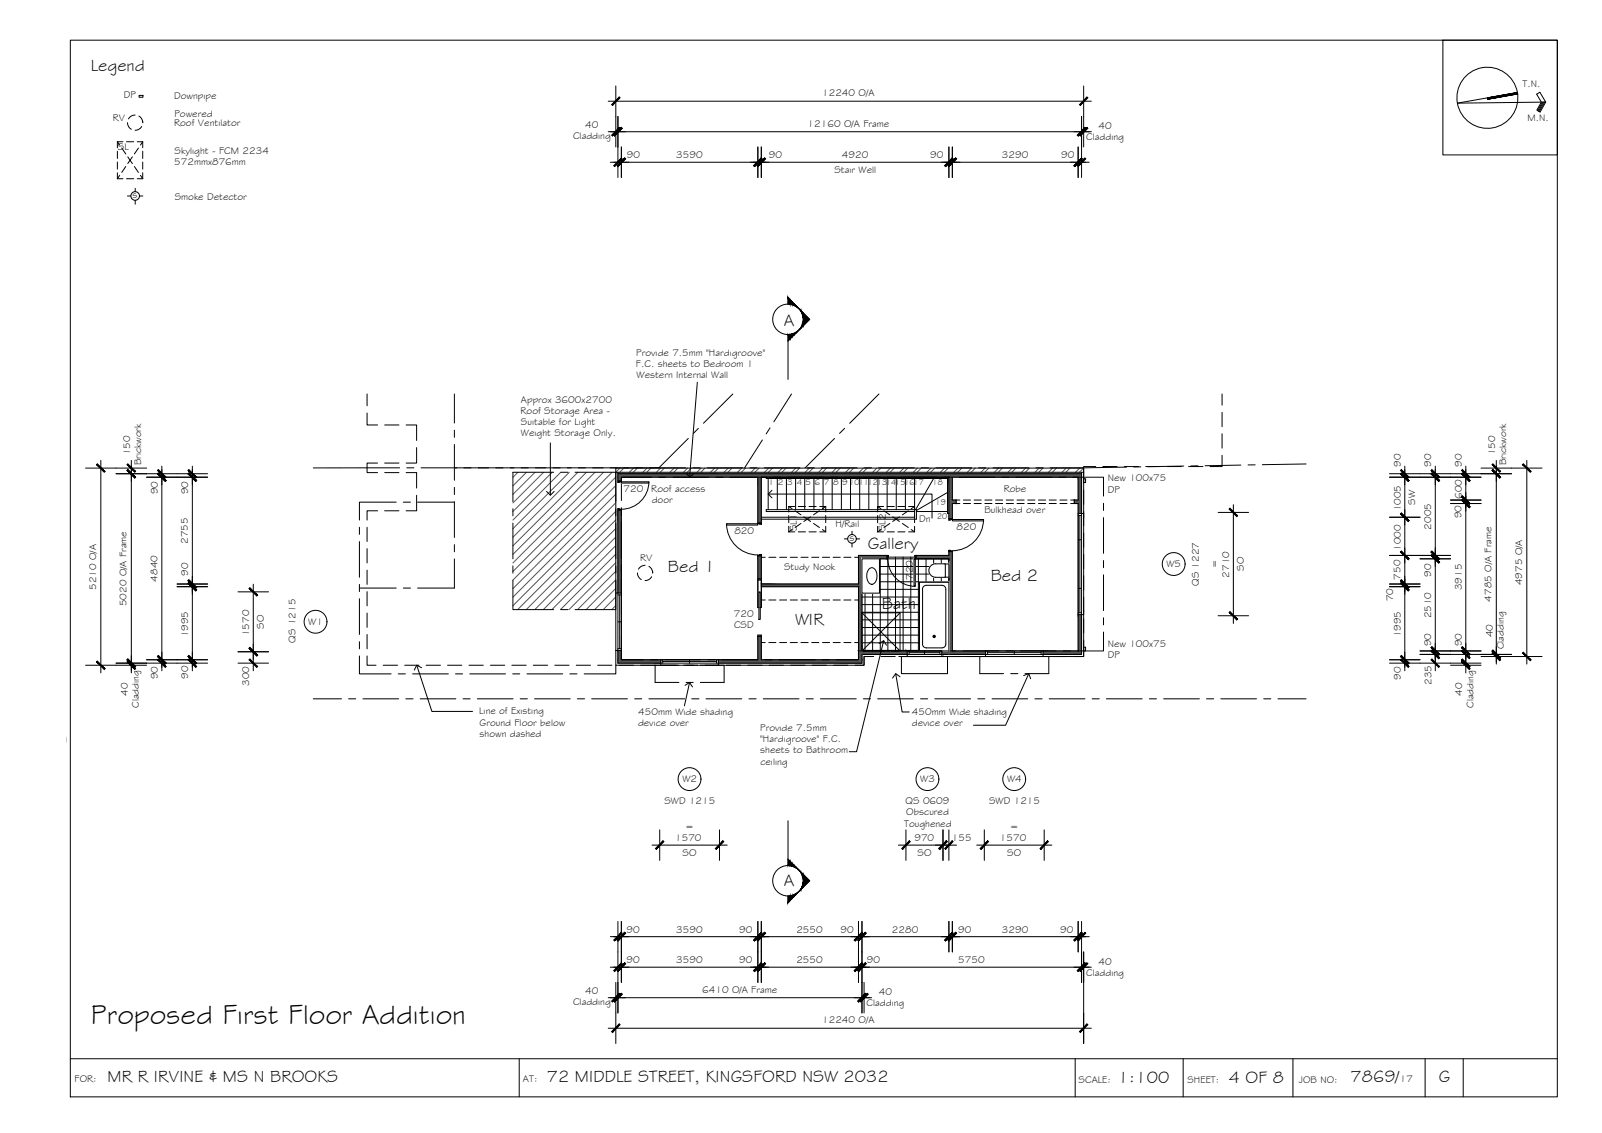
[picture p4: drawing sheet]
<svg xmlns="http://www.w3.org/2000/svg" width="420mm" height="297mm" viewBox="0 0 420 297" stroke-linecap="round" stroke-linejoin="round" font-family="sans-serif">
<!-- layer: HATCH -->
<g fill="#545454" stroke="#545454" stroke-width=".26">
<path d="M162.1 124.2l121.6 .9v-.9zM162.1 124.2l121.6 .9h-121.6z"/>
<path d="M162.1 125.1l.9 1v-1zM162.1 125.1l.9 1h-.9z"/>
<path d="M281.8 131.1l1 .9v-.9zM281.8 131.1l1 .9h-1z"/>
<path d="M249.8 131.1l1 .9v-.9zM249.8 131.1l1 .9h-1z"/>
<path d="M282.8 125.1l.9 9.5v-9.5zM282.8 125.1l.9 9.5h-.9z"/>
<path d="M248.9 125.1l.9 10.9v-10.9zM248.9 125.1l.9 10.9h-.9z"/>
<path d="M198.8 125.1l.9 12v-12zM198.8 125.1l.9 12h-.9z"/>
<path d="M248.9 144.6l.9 1v-1zM248.9 144.6l.9 1h-.9z"/>
<path d="M240.3 145.6l9.5 .9v-.9zM240.3 145.6l9.5 .9h-9.5z"/>
<path d="M225.2 145.6l7.5 .9v-.9zM225.2 145.6l7.5 .9h-7.5z"/>
<path d="M198.8 145.7l.9 6.1v-6.1zM198.8 145.7l.9 6.1h-.9z"/>
<path d="M225.2 146.5l.9 6.6v-6.6zM225.2 146.5l.9 6.6h-.9z"/>
<path d="M199.7 153.1l26.4 .7v-.7zM199.7 153.1l26.4 .7h-26.4z"/>
<path d="M162.1 133.7l.9 21.8v-21.8zM162.1 133.7l.9 21.8h-.9z"/>
<path d="M199 155.2l.4 4.1v-4.1zM199 155.2l.4 4.1h-.4z"/>
<path d="M282.8 161.1l.9 9.6v-9.6zM282.8 161.1l.9 9.6h-.9z"/>
<path d="M248.9 146.5l.9 24.2v-24.2zM248.9 146.5l.9 24.2h-.9z"/>
<path d="M225.2 153.8l.9 16.9v-16.9zM225.2 153.8l.9 16.9h-.9z"/>
<path d="M273.6 170.7l10.1 .9v-.9zM273.6 170.7l10.1 .9h-10.1z"/>
<path d="M248.9 170.7l9.6 .9v-.9zM248.9 170.7l9.6 .9h-9.6z"/>
<path d="M225.2 170.7l1.4 .9v-.9zM225.2 170.7l1.4 .9h-1.4z"/>
<path d="M225.2 171.6l.9 1.4v-1.4zM225.2 171.6l.9 1.4h-.9z"/>
<path d="M198.8 166.8l.9 6.2v-6.2zM198.8 166.8l.9 6.2h-.9z"/>
<path d="M162.1 170.6l.9 2.4v-2.4zM162.1 170.6l.9 2.4h-.9z"/>
<path d="M188.4 173l37.7 .9v-.9zM188.4 173l37.7 .9h-37.7z"/>
<path d="M162.1 173l11.2 .9v-.9zM162.1 173l11.2 .9h-11.2z"/>
<path d="M247.3 170.7l1.6 .9v-.9zM247.3 170.7l1.6 .9h-1.6z"/>
<path d="M247 170.7l.3 .9v-.9zM247 170.7l.3 .9h-.3z"/>
<path d="M237.6 170.7l.3 .9v-.9zM237.6 170.7l.3 .9h-.3z"/>
<path d="M226.1 170.7l11.5 .9v-.9zM226.1 170.7l11.5 .9h-11.5z"/>
</g>
<g fill="none" stroke="#545454" stroke-width=".26">
<path d="M135.8 123.8l-1.3 1.3M138.1 123.8l-3.6 3.6M140.3 123.8l-5.8 5.8M142.6 123.8l-8.1 8.1M144.8 123.8l-10.3 10.3M147.1 123.8l-12.6 12.5M149.3 123.8l-14.8 14.8M151.6 123.8l-17.1 17.1M153.8 123.8l-19.3 19.3M156 123.8l-21.5 21.5M158.3 123.8l-23.8 23.8M160.5 123.8l-26 26"/>
<path d="M161.5 125.1l-27 27M161.5 127.3l-27 27M161.5 129.6l-27 27M161.5 131.8l-27 27M161.5 134.1l-25.7 25.7M161.5 136.3l-23.5 23.5M161.5 138.5l-21.2 21.3M162.6 122.7l-1.1 1.1M163.6 122.7l-1.1 1.1M166.2 122.7l-1.1 1.1M167.2 122.7l-1.1 1.1M169.7 122.7l-1.1 1.1"/>
<path d="M170.7 122.7l-1.1 1.1M173.3 122.7l-1.1 1.1M174.3 122.7l-1.1 1.1M176.8 122.7l-1.1 1.1M177.8 122.7l-1.1 1.1M180.3 122.7l-1.1 1.1M181.3 122.7l-1.1 1.1M183.9 122.7l-1.1 1.1M184.9 122.7l-1.1 1.1M187.4 122.7l-1.1 1.1M188.4 122.7l-1.1 1.1M191 122.7l-1.1 1.1"/>
<path d="M192 122.7l-1.1 1.1M194.5 122.7l-1.1 1.1M195.5 122.7l-1.1 1.1M198.1 122.7l-1.1 1.1M199.1 122.7l-1.1 1.1M201.6 122.7l-1.1 1.1M202.6 122.7l-1.1 1.1M205.2 122.7l-1.1 1.1M206.2 122.7l-1.1 1.1M208.7 122.7l-1.1 1.1M209.7 122.7l-1.1 1.1M212.3 122.7l-1.1 1.1"/>
<path d="M213.3 122.7l-1.1 1.1M215.8 122.7l-1.1 1.1M216.8 122.7l-1.1 1.1M219.4 122.7l-1.1 1.1M220.4 122.7l-1.1 1.1M222.9 122.7l-1.1 1.1M223.9 122.7l-1.1 1.1M226.4 122.7l-1.1 1.1M227.4 122.7l-1.1 1.1M230 122.7l-1.1 1.1M231 122.7l-1.1 1.1M233.5 122.7l-1.1 1.1"/>
<path d="M234.5 122.7l-1.1 1.1M237.1 122.7l-1.1 1.1M238.1 122.7l-1.1 1.1M240.6 122.7l-1.1 1.1M241.6 122.7l-1.1 1.1M244.2 122.7l-1.1 1.1M245.2 122.7l-1.1 1.1M247.7 122.7l-1.1 1.1M248.7 122.7l-1.1 1.1M251.3 122.7l-1.1 1.1M252.3 122.7l-1.1 1.1M254.8 122.7l-1.1 1.1"/>
<path d="M255.8 122.7l-1.1 1.1M258.4 122.7l-1.1 1.1M259.4 122.7l-1.1 1.1M261.9 122.7l-1.1 1.1M262.9 122.7l-1.1 1.1M265.5 122.7l-1.1 1.1M266.5 122.7l-1.1 1.1M269 122.7l-1.1 1.1M270 122.7l-1.1 1.1M272.5 122.7l-1.1 1.1M273.5 122.7l-1.1 1.1M276.1 122.7l-1.1 1.1"/>
<path d="M277.1 122.7l-1.1 1.1M279.6 122.7l-1.1 1.1M280.6 122.7l-1.1 1.1M283.2 122.7l-1.1 1.1M284.2 122.7l-1.1 1.1M161.5 140.8l-19 19M161.5 143l-16.8 16.8M161.5 145.3l-14.5 14.5M161.5 147.5l-12.3 12.3M161.5 149.8l-10 10M161.5 152l-7.8 7.8M161.5 154.3l-5.5 5.5"/>
<path d="M161.5 156.5l-3.3 3.3M161.5 158.7l-1 1.1M226.1 170.7v.9M248.9 170.7v.9"/>
</g>
<!-- layer: TILES -->
<g fill="none" stroke="#000" stroke-width=".26">
<path d="M226.1 148.5h22.8M226.1 150.5h22.8M226.1 152.5h22.8M226.1 154.5h22.8M226.1 156.5h22.8M226.1 158.5h22.8M226.9 146.5v24.2M228.9 146.5v24.2M230.9 146.5v24.2M232.9 146.5h7.2M232.9 146.5v24.2M234.9 146.1v24.6"/>
<path d="M236.9 146.1v24.6M238.9 146.1v24.6M240.1 146.1h-7.2v.2M240.9 146.5v24.2M242.9 146.5v24.2M244.9 146.5v24.2M246.9 146.5v24.2M226.1 160.5h22.8M226.1 162.5h22.8M226.1 164.5h22.8M226.1 166.5h22.8M226.1 168.5h22.8"/>
<path d="M226.1 170.5h22.8"/>
</g>
<!-- layer: BORDER -->
<g fill="none" stroke="#000" stroke-width=".26">
<path d="M18.4 10.5h390v277.1h-390zM378.4 10.5h30v30.1h-30zM398 24.3l-15.8 2.7 23.2-.2-1.5-2.6-.9 .5 1.2 2.1-1.1 2.1 .8 .5 1.5-2.6M398 24.6l-7.8 1.4M404.5 26.8l-1.2 2.2M404.8 26.8l-1.3 2.4M405.1 26.8l-1.4 2.5M18.4 277.6h390M136.2 277.6v10M282 277.6v10M310.3 277.6v10M339.1 277.6v10"/>
<path d="M373.8 277.6v10M383.8 277.6v10"/>
<circle cx="390.1" cy="25.6" r="8"/>
</g>
<!-- layer: SECTION POINT -->
<g fill="#000" stroke="#000" stroke-width=".26">
<path d="M209.1 86.9l.4-.4zM209.1 80.5l.4 .4zM209.9 86.1l-.4 .4zM209.9 81.3l.3 .5zM210.7 82.1l1.7 1.6-1.7 1.7zM209.1 227.7l.4 .4zM209.1 234.1l.4-.3zM209.5 228.1l.4 .4zM210.2 232.8l-.3 .6zM210.7 229.2l1.7 1.7-1.7 1.7z"/>
<path d="M206.7 78.1l.5 .5v1.1zM206.7 78.1v1.6h.5z"/>
<path d="M207.2 78.6l.5 .5v.8zM207.2 78.6v1.1l.5 .2z"/>
<path d="M207.7 79.1l.5 .5v.4zM207.7 79.1v.8l.5 .1z"/>
<path d="M206.7 87.7h.5v1.2zM206.7 87.7v1.7l.5-.5z"/>
<path d="M207.2 87.7l.5-.1v.7zM207.2 87.7v1.2l.5-.6z"/>
<path d="M207.7 87.6l.5-.2v.5zM207.7 87.6v.7l.5-.4z"/>
<path d="M208.2 79.6l.5 .7zM208.2 79.6v.4l.5 .3z"/>
<path d="M208.2 87.4l.5-.2v.2zM208.2 87.4v.5l.5-.5z"/>
<path d="M208.7 80.1l.4 .5zM208.7 80.1l.4 .5z"/>
<path d="M208.7 87.2l.4-.3zM208.7 87.2v.2l.4-.5z"/>
<path d="M209.9 81.3l.3 .5zM209.5 80.9l.4 .4z"/>
<path d="M210.2 85.6l-.3 .5zM209.9 86.1l.3-.2z"/>
<path d="M210.2 81.6l.2 .2v.5zM210.2 81.6l.2 .7z"/>
<path d="M210.4 85.1v.5h-.2zM210.2 85.6v.3l.2-.3z"/>
<path d="M210.4 81.8l.2 .2v.9zM210.4 81.8l.2 1.1z"/>
<path d="M210.6 84.6v.9l-.2-.4zM210.4 85.1v.5l.2-.1z"/>
<path d="M210.6 82l.1 1.4zM210.6 82l.1 1.4z"/>
<path d="M210.7 84v1.4zM210.6 84.6v.9z"/>
<path d="M207.2 234.9l-.5 1.7 .5-.5zM206.7 234.9h.5l-.5 1.7z"/>
<path d="M207.2 225.8l-.5 1.1 .5 .1zM206.7 225.3l.5 .5-.5 1.1z"/>
<path d="M207.7 234.8l-.5 1.3 .5-.5zM207.2 234.9l.5-.1-.5 1.3z"/>
<path d="M207.7 226.3l-.5 .7 .5 .1zM207.2 225.8l.5 .5-.5 .7z"/>
<path d="M208.2 234.6l-.5 1 .5-.6zM207.7 234.8l.5-.2-.5 1z"/>
<path d="M207.7 227.1l.5 .1v-.4zM207.7 226.3l.5 .5-.5 .3z"/>
<path d="M208.7 234.4l-.5 .6zM208.2 234.6l.5-.2-.5 .6z"/>
<path d="M208.2 227.2l.5 .3v-.2zM208.2 226.8l.5 .5-.5-.1z"/>
<path d="M209.1 234.1l-.4 .5zM208.7 234.4l.4-.3-.4 .5z"/>
<path d="M208.7 227.5l.4 .2zM208.7 227.3l.4 .4-.4-.2z"/>
<path d="M210.2 232.8l-.3 .6zM209.9 233.3l-.4 .5z"/>
<path d="M209.9 228.5l.3 .5zM209.9 228.5l.3 .3z"/>
<path d="M210.4 232.3l-.2 .8 .2-.3zM210.4 232.3l-.2 .8z"/>
<path d="M210.2 229l.2 .5v-.5zM210.2 228.8l.2 .2h-.2z"/>
<path d="M210.6 231.8l-.2 1 .2-.1zM210.6 231.8l-.2 1z"/>
<path d="M210.6 229.2l-.2 .3 .2 .6zM210.4 229l.2 .2-.2 .3z"/>
<path d="M210.7 231.2l-.1 1.5zM210.7 231.2l-.1 1.5z"/>
<path d="M210.7 229.2v1.4zM210.6 229.2v.9z"/>
</g>
<g fill="none" stroke="#000" stroke-width=".26">
<path d="M206.7 79.7v-1.6l5.7 5.6-5.7 5.7M206.7 87.7v11.8M206.7 215.2v11.7M206.7 225.3l5.7 5.6-5.7 5.7v-1.7"/>
<circle cx="206.7" cy="83.7" r="4"/>
<circle cx="206.7" cy="230.9" r="4"/>
</g>
<!-- layer: SERVICES -->
<g fill="none" stroke="#000" stroke-width=".26">
<path d="M30.8 37.2h1.4M30.8 37.2v1.5M30.8 39.7v1.8M30.8 37.2l.6 .8M31.9 38.8l1.1 1.6M33.2 37.2h1.9M33.4 32.2l.4 1.1 .6 .6M35.4 30.2l-1.1 .3-.6 .7M36 37.2h1.4M36.3 38.8l-1.1 1.6M36.4 30.4l.7 .6 .3 1.2M36.5 25h1v.5h-1z"/>
<path d="M37.2 33.2l-.7 .6-1.1 .4M37.4 32.2h.1M37.4 37.2v1.5M37.4 39.7v1.8M37.4 37.2l-.6 .8M30.8 46.9h1.4M30.8 42.5v1.8M30.8 45.3v1.6M31.4 46l-.6 .9M33 43.7l-1.1 1.5M33.2 46.9h1.9M33.4 51.4h.9"/>
<path d="M33.5 41.1l.6 .9-.6 .9M34.7 41.1l-.6 .9 .6 .9M35.2 43.7l1.1 1.5M35.5 49.4v.9M35.5 52.5v1M36 46.9h1.4M36.6 51.4h.9M36.8 46l.6 .9M37.4 42.5v1.8M37.4 45.3v1.6M206.9 132.8v1.4M206.9 135.2v1.8"/>
<path d="M206.9 138v1.4M206.9 132.8h1.5M206.9 139.4h1.5M206.9 132.8l.8 .6M207.7 138.8l-.8 .6M208.5 133.9l1.6 1.1M209.4 132.8h1.9M209.4 139.4h1.9M210.1 137.2l-1.6 1.1M210.8 135.5l.9 .6 .9-.6M210.8 136.7l.9-.6 .9 .6M212.2 132.8h1.9"/>
<path d="M212.2 139.4h1.9M213.4 137.2l1.5 1.1M214.9 133.9l-1.5 1.1M215 132.8h1.6M215 139.4h1.6M215.7 138.8l.9 .6M216.6 132.8v1.4M216.6 135.2v1.8M216.6 138v1.4M216.6 132.8l-.9 .6M223.5 139.3v.9M230.2 132.8h1.5"/>
<path d="M230.2 139.4h1.5M230.2 132.8v1.4M230.2 135.2v1.8M230.2 138v1.4M230.2 132.8l.8 .6M231 138.8l-.8 .6M231.8 133.9l1.6 1.1M232.7 132.8h1.9M232.7 139.4h1.9M233.4 137.2l-1.6 1.1M234.1 135.5l.9 .6 .9-.6M234.1 136.7l.9-.6 .9 .6"/>
<path d="M235.5 132.8h1.8M235.5 139.4h1.8M236.7 137.2l1.5 1.1M238.2 133.9l-1.5 1.1M238.3 132.8h1.6M238.3 139.4h1.6M239 138.8l.9 .6M239.9 132.8v1.4M239.9 135.2v1.8M239.9 138v1.4M239.9 132.8l-.9 .6M284.2 125.5h.5v1h-.5z"/>
<path d="M167.2 150.2l.3 1.1 .7 .6M169.2 148.2l-1.1 .3-.6 .7M170.2 148.5l.6 .6 .4 1.1M170.9 151.2l-.6 .7-1.1 .3M171.2 150.2h.1M221.4 141.3h.9M223.5 142.4v1M224.6 141.3h.9M284.2 169.7h.5v1h-.5z"/>
<circle cx="35.5" cy="51.4" r="1.13"/>
<circle cx="223.5" cy="141.3" r="1.13"/>
</g>
<!-- layer: BORDER -->
<g fill="#000" stroke="#000" stroke-width=".26">
<path d="M390.1 25.6l7.9-1.3zM390.1 25.7l7.9-1.4v.3z"/>
<path d="M390.1 25.7l.1 .3 7.8-1.4zM390.2 26l7.8-1.4z"/>
</g>
<!-- layer: NEWWORK -->
<g fill="none" stroke="#000" stroke-width=".26">
<path d="M161.5 122.7h122.7v1.1h-122.7zM162.1 123.8v2.3h.9v-1h35.8v12h.9v-12h49.4M162.1 124.2h121.6M248.9 125.1v10.9h.9v-4h1.9M250.8 131.1v.9M251.7 131.1h-1.9v-6h33v6h-2M252.7 132h1.8M252.7 131.1h1.8M255.5 132h1.9M255.5 131.1h1.9M258.3 132h1.9M258.3 131.1h1.9"/>
<path d="M261.1 132h1.9M261.1 131.1h1.9M263.9 132h1.9M263.9 131.1h1.9M266.7 132h1.9M266.7 131.1h1.9M269.5 132h1.9M269.5 131.1h1.9M272.4 132h1.8M272.4 131.1h1.8M275.2 132h1.8M275.2 131.1h1.8"/>
<path d="M278 132h1.9M278 131.1h1.9M280.8 132h2v2.6h1.4M281.8 131.1v.9M283.7 123.8v10.8M161.5 155.5h1.5v-21.8h-.9v21.8M198.8 159.3v-13.6h.9v13.6M198.8 151.8h.9M199.7 153.1h25.5v-7.5h7.5v.9h-6.6v24.2M199.7 153.8h25.5v19.2h-25.5v-6.2h-.9v6.2h-10.4v1.4M161.5 170.6h1.5v2.4h10.3v1.4M162.1 170.6v3.3h11.2"/>
<path d="M226.6 170.7h-.5h22.8v-24.2h-8.6v-.9h8.6v-1h.9v26.1h8.7v1.4M237.9 170.7v1.4M247 170.7v1.4M258.5 171.6h-32.4v2.3h-37.7M283.7 161.1v10.5h-10.1M284.2 161.1h-1.4v9.6h-9.2v1.4"/>
</g>
<!-- layer: STAIRS -->
<g fill="none" stroke="#000" stroke-width=".26">
<path d="M199.7 135.6h40.2v-1.5h-38.9v-.5h39.4v2.5h-40.7M201 125.1v.3h47.5v9.2h.4M201.5 125.4v8.2M203.9 125.4v8.2M206.3 125.4v8.2M208.7 125.4v8.2M211.1 125.4v8.2M213.5 125.4v8.2M215.9 125.4v8.2M218.3 125.4v8.2M220.7 125.4v8.2M223.1 125.4v8.2"/>
<path d="M225.5 125.4v8.2M227.9 125.4v8.2M230.3 125.4v8.2M232.7 125.4v8.2M235.1 125.4v8.2M237.5 125.4v8.2M239.9 125.4v8.2M240.4 134.1h8.1M244.9 125.4l-4.8 8.2M248.5 129.1l-8.1 4.7"/>
</g>
<!-- layer: INSULCLAD -->
<path d="M161.5 123.8v31.7M284.2 123.8v12M284.2 159.9v12.2h-10.6M161.5 170.6v3.8h11.8M226.6 172.1v2.3h-38.2M235.7 172.1h22.8" fill="none" stroke="#000" stroke-width=".26"/>
<!-- layer: WORK BY OWNER -->
<g fill="none" stroke="#000" stroke-width=".26">
<path d="M199.7 157.3h1M199.7 146.1h1M201.6 157.3h1.9M201.6 146.1h1.9M204.5 157.3h1.8M204.5 146.1h1.8M207.2 157.3h1.9M207.2 146.1h1.9M210.1 157.3h1.8M210.1 146.1h1.8M212.9 157.3h1.9M212.9 146.1h1.9"/>
<path d="M215.7 157.3h1.9M215.7 146.1h1.9M218.5 157.3h1.9M218.5 146.1h1.9M221.3 157.3h1.9M221.3 146.1h1.9M224.1 157.3h1.1M224.1 146.1h1.1M199.7 168.5h1M201.6 168.5h1.9M204.5 168.5h1.8M207.2 168.5h1.9"/>
<path d="M210.1 168.5h1.8M212.9 168.5h1.9M215.7 168.5h1.9M218.5 168.5h1.9M221.3 168.5h1.9M224.1 168.5h1.1"/>
</g>
<!-- layer: MASK -->
<g fill="#fff" stroke="#fff" stroke-width=".26">
<path d="M243.7 149.3v.6z"/>
<path d="M241.2 152.7v18z"/>
<path d="M241.2 152.7h7.7l-7.7 18z"/>
<path d="M249.8 136.2l8.2 .4h-8.2zM249.8 136.2l8.2 .4v-.4z"/>
<path d="M199 155.2v7.2l.4-7.2zM199.4 155.2v7.2h-.4z"/>
<path d="M190.6 137.3h8.2v.4zM190.6 137.3v.4h8.2z"/>
<path d="M239.7 146.5h.4l-.4 7.2zM240.1 146.5l-.4 7.2h.4z"/>
<path d="M163 126.3l7.2 .4h-7.2zM163 126.3l7.2 .4v-.4z"/>
<path d="M226.1 146.5l4.6 9h-4.6zM226.1 146.5l4.6 9v-9z"/>
<path d="M243.7 149.2v.7zM243.7 149.2v.7z"/>
<path d="M243.7 148.9v1zM243.7 148.9v1.4z"/>
<path d="M243.7 148.9v1.4zM243.8 148.9v1.4z"/>
<path d="M243.9 148.6l-.1 1.7zM243.9 148.6v2l-.1-.3z"/>
<path d="M243.9 148.6v2zM243.9 148.6v2z"/>
<path d="M244.1 148.4l-.2 .2v2zM244.1 148.4v2.4l-.2-.2z"/>
<path d="M244.1 148.4v2.4zM244.1 148.3v2.5z"/>
<path d="M244.1 148.3v2.5l.3-2.7zM244.4 148.1v3l-.3-.3zM244.4 148.1v3zM244.4 148.1v3z"/>
<path d="M244.4 148.1v3l.3-3.2zM244.7 147.9v3.3l-.3-.1z"/>
<path d="M244.7 147.9v3.3zM244.7 147.9v3.3z"/>
<path d="M244.7 147.9v3.3l.3-3.4zM245 147.8v3.5l-.3-.1z"/>
<path d="M245 147.8v3.5zM245.1 147.8l-.1 3.5z"/>
<path d="M245.1 147.8v3.5l.3-3.5zM245.4 147.8v3.6l-.3-.1z"/>
<path d="M245.4 147.8v3.6zM245.4 147.8v3.6z"/>
<path d="M245.4 147.8v3.6l2.4-3.6zM247.8 147.8v3.6h-2.4z"/>
<path d="M247.8 147.8v3.6zM247.8 147.8v3.6zM247.8 147.8v3.6zM247.8 147.8v3.6z"/>
<path d="M247.8 147.8v3.6zM247.8 147.8v3.6z"/>
<path d="M247.8 147.8v3.6zM247.8 147.8v3.6z"/>
<path d="M247.8 147.8v3.6zM247.9 147.8l-.1 3.6zM247.9 147.8v3.5zM247.9 147.8v3.5z"/>
<path d="M247.9 147.8v3.5zM247.9 147.8v3.5z"/>
<path d="M247.9 147.8v3.5zM247.9 147.9v3.4zM247.9 147.9v3.4zM247.9 147.9v3.4z"/>
<path d="M247.9 147.9v3.4zM247.9 147.9v3.4z"/>
<path d="M247.9 147.9v3.4zM247.9 147.9v3.4z"/>
<path d="M247.9 147.9v3.4zM247.9 147.9v3.4z"/>
<path d="M247.9 147.9v3.4zM247.9 147.9v3.4z"/>
<path d="M247.9 147.9v3.4zM247.9 147.9v3.4zM247.9 147.9v3.4zM247.9 147.9v3.4z"/>
<path d="M247.9 147.9v3.4zM247.9 147.9v3.4z"/>
<path d="M247.9 147.9v3.4zM247.9 147.9v3.4z"/>
<path d="M247.9 147.9v3.4zM247.9 147.9v3.4z"/>
<path d="M247.9 147.9v3.4zM247.9 147.9v3.4z"/>
<path d="M247.9 147.9v3.4zM247.9 147.9v3.4zM247.9 147.9v3.4zM247.9 147.9v3.4z"/>
<path d="M247.9 147.9v3.4zM247.9 147.9v3.4z"/>
<path d="M247.9 147.9v3.4zM247.9 147.9v3.4z"/>
<path d="M247.9 147.9v3.3zM247.9 147.9v3.3z"/>
<path d="M247.9 147.9v3.3zM247.9 147.9v3.3z"/>
<path d="M247.9 147.9v3.3zM247.9 147.9v3.3z"/>
<path d="M247.9 147.9v3.3zM247.9 147.9v3.3z"/>
<path d="M247.9 147.9v3.3zM247.9 147.9v3.3z"/>
<path d="M247.9 147.9v3.3zM247.9 148v3.2z"/>
<path d="M247.9 147.9v3.4l1-3.4zM248.9 147.9v3.4h-1z"/>
<path d="M248.9 152.7v18zM248.9 152.7v18h-7.7z"/>
</g>
<path d="M163 126.3h7.2v.4h-7.2zM190.6 137.3h8.2v.4h-8.2zM249.8 136.2h8.2v.4h-8.2zM226.1 146.5h4.6v9h-4.6zM239.7 146.5h.4v7.2h-.4zM241.2 152.7h7.7v18h-7.7z" fill="none" stroke="#fff" stroke-width=".26"/>
<!-- layer: DOORS -->
<g fill="none" stroke="#000" stroke-width=".26">
<path d="M162.1 126.1h.9v.2l-.9 .2zM162.1 133.4l.9 .1v.2h-.9zM163 126.3h7.2v.4h-7.2zM190.6 137.3h8.2v.4h-8.2zM198.8 137.1h.9v.3l-.9-.1zM248.9 136h.9v.2l-.9 .2zM249.8 136.2h8.2v.4h-8.2zM198.8 145.5l.9-.1v.3h-.9zM198.8 152.1h.9M199 159.3h-.2v-7.5h.9v7.5h-.3M199 155.2h.4v7.2h-.4zM232.7 145.6h.3l-.1 .9h-.2z"/>
<path d="M239.7 146.5h.4v7.2h-.4zM239.9 145.6h.4v.9h-.2zM248.9 144.3l.9 .1v.2h-.9zM198.8 166.5h.9v.3h-.9z"/>
</g>
<!-- layer: 0.13 -->
<path d="M170.2 126.3a7.2 7.2 0 0 1-7.2 7.2M190.5 137.3a8.2 8.2 0 0 0 8.2 8.2M257.9 136.2a8.2 8.2 0 0 1-8.2 8.2M232.8 146.5a7.2 7.2 0 0 0 7.2 7.2" fill="none" stroke="#000" stroke-width=".26"/>
<!-- layer: WINDOWS -->
<g fill="none" stroke="#000" stroke-width=".26">
<path d="M282.8 135.1h.9M282.8 134.6v26.5M283.2 135.1v25.5M283.7 134.6v26.5M284.2 134.6v26.5M161.5 155.5v15.1M162.1 155.5v15.1M162.1 156h.9M162.5 156v14.1M163 155.5v15.1M282.8 141.5h.9M282.8 154.3h.9"/>
<path d="M162.1 170.1h.9M162.1 163h.9M173.3 173h15.1M173.3 174.4h15.1M173.3 173.9h15.1M173.8 173v.9M173.8 173.4h14.1M180.9 173v.9M187.9 173v.9M237.9 170.7h9.1M237.9 172.1h9.1M237.9 171.6h9.1"/>
<path d="M238.4 171.1h8.1M238.4 170.7v.9M242.5 170.7v.9M246.5 170.7v.9M258.5 170.7h15.1M258.5 172.1h15.1M258.5 171.6h15.1M259 170.7v.9M259 171.1h14.1M266 170.7v.9M273.1 170.7v.9M282.8 160.6h.9"/>
<circle cx="307.8" cy="147.9" r="3"/>
<circle cx="82.8" cy="163" r="3"/>
<circle cx="180.8" cy="204.3" r="3"/>
<circle cx="243.2" cy="204.3" r="3"/>
<circle cx="266" cy="204.3" r="3"/>
</g>
<!-- layer: 0 -->
<g fill="none" stroke="#000" stroke-width=".26">
<path d="M144.3 116.1v13.7M182.9 100.2l-2 24.9M143.3 128.8l1 1 1-1M179.9 124l1 1.1 1-.9M201.5 129.5h42.9v6.3M202.5 128.5l-1 1 1 1M109.3 174.4l4 12.1h10.6M110.6 175.1l-1.3-.7-.6 1.3M179.7 179.7l1.2-.8 .7 1.2M180.9 178.9l-1.4 6.2M230.6 168.7l1.2-.7 .7 1.2M231.8 168l-7.2 29.1h-1.9"/>
<path d="M234.9 176.6l1.7 10.1h1.9M236.1 177.4l-1.2-.8-.8 1.2M268.5 177.1l1.3-.5 .5 1.3M269.8 176.6l-6.1 13.5h-8.4"/>
</g>
<!-- layer: ROOFPLAN NEW -->
<g fill="none" stroke="#000" stroke-width=".26">
<path d="M134.5 133.4v1.8M134.5 137.1v9.4M145.2 123.8h-10.7v7.7M147.1 123.8h1.9M150.8 123.8h10.7v7.7M161.5 133.4v1.8M161.5 137.1v9.4M163 133.1v1.9M163 136.9v9.3M170.9 125.1h-7.9v6.1M172.7 125.1h1.9M176.5 125.1h9.4"/>
<path d="M187.8 125.1h1.8M191.5 125.1h9.4M202.8 125.1h1.8M206.5 125.1h9.4M217.7 125.1h1.9M221.5 125.1h9.4M232.8 125.1h1.8M236.5 125.1h9.4M247.7 125.1h1.9M251.5 125.1h9.4M262.7 125.1h1.9M266.5 125.1h9.4"/>
<path d="M277.8 125.1h1.8M281.5 125.1h7.9v5M289.4 131.9v1.9M289.4 135.7v9.4M134.5 152.1v7.7h10.7M134.5 148.4v1.9M147.1 159.8h1.9M161.5 152.1v7.7h-10.7M161.5 148.4v1.9M163 148.1v1.9M163 151.8v9.4M289.4 147v1.8"/>
<path d="M289.4 150.7v9.4M163 166.8v6.2h5.7M163 163.1v1.9M170.6 173h1.9M174.4 173h9.4M185.6 173h1.9M189.4 173h9.4M200.6 173h1.9M204.4 173h9.3M215.6 173h1.9M232 170.7h-6.8v2.3h-5.8M233.9 170.7h1.8"/>
<path d="M237.6 170.7h9.4M248.8 170.7h1.9M252.6 170.7h9.4M263.8 170.7h1.9M267.6 170.7h9.4M278.9 170.7h1.8M289.4 165.7v5h-6.8M289.4 162v1.8"/>
</g>
<!-- layer: ROOFPLAN -->
<path d="M178.1 174.4h-6.3v4.5h6.3M179.9 178.9h1.9M179.9 174.4h1.9M183.7 174.4h6.2v4.5h-6.2M236.4 172.1h12.1v4.5h-12.1zM263.2 172.1h-6.2v4.5h6.2M265.1 176.6h1.9M265.1 172.1h1.9M268.8 172.1h6.3v4.5h-6.3" fill="none" stroke="#000" stroke-width=".26"/>
<!-- layer: DIMENSION -->
<g fill="none" stroke="#000" stroke-width=".26">
<path d="M159.5 26.5h126.7M159.5 34.5h126.7M161.5 22.5v16M162.1 30.5v16M163 38.5v8M198.8 38.5v8M199.7 38.5v8M248.9 38.5v8M249.8 38.5v8M282.8 38.5v8M283.7 30.5v16M284.2 22.5v16"/>
<path d="M160.1 42.5h125.6M22.4 122.7h16M26.4 120.7v55.7M30.4 124.2h24M34.4 120.7v55.7M38.4 125.1h16M42.4 122.2v53.7M50.4 122.2v53.7M319.5 134.3h8M323.5 132.3v31.1M364.4 124.2h32M364.4 125.1h24"/>
<path d="M364.4 135.6h8M368.4 122.2v53.7M376.4 122.2v53.7M380.4 132h8M380.4 131.1h8M384.4 123.1v10M384.4 122.2v4.9M384.4 129.1v47.3M388.4 122.7h16M392.4 120.7v53.4M400.4 120.7v53.4M46.4 153.1h8"/>
<path d="M46.4 153.8h8M62.4 155.2h8M66.4 153.2v22.7M364.4 145.6h16M364.4 153.1h8M364.4 153.8h8M372.4 146.5h8M22.4 174.4h16M30.4 173.9h24M38.4 173h16M62.4 170.9h8M62.4 173.9h8"/>
<path d="M319.5 161.4h8M364.4 173.9h24M364.4 173h8M372.4 171.6h24M372.4 170.7h16M380.4 174.4h8M388.4 172.1h16M173 217.6v8M188.7 217.6v8M237.6 217.6v8M247.3 217.6v8M248.9 217.6v8"/>
<path d="M258.2 217.6v8M273.9 217.6v8M171 221.6h19.7M235.6 221.6h15.3M256.2 221.6h19.7M160.1 253.6h126.1M160.1 245.6h125.6M161.5 257.6v16M162.1 241.6v24M163 241.6v16M198.8 241.6v16M199.7 241.6v16"/>
<path d="M225.2 241.6v16M226.1 241.6v24M226.6 257.6v8M248.9 241.6v8M249.8 241.6v8M282.8 241.6v8M283.7 241.6v16M284.2 249.6v24M159.5 269.6h126.7M159.5 261.6h69.1"/>
</g>
<!-- layer: 0 -->
<g fill="#000" stroke="#000" stroke-width=".26">
<path d="M160.4 35.4l.2 .2 1.8-2.2zM162.4 33.4l.2 .2-2 2z"/>
<path d="M162.4 25.4l-1.8 2.2 2-2zM160.4 27.4l2-2-1.8 2.2z"/>
<path d="M163 33.4l-1.8 2.2 2-2zM161 35.4l2-2-1.8 2.2z"/>
<path d="M163 33.4l-1.8 2.2 2-2zM161 35.4l2-2-1.8 2.2z"/>
<path d="M282.6 35.4l.2 .2 1.8-2.2zM284.6 33.4l.2 .2-2 2z"/>
<path d="M282.6 35.4l.2 .2 1.8-2.2zM284.6 33.4l.2 .2-2 2z"/>
<path d="M283.1 27.4l.2 .2 1.8-2.2zM285.1 25.4l.2 .2-2 2z"/>
<path d="M285.1 33.4l-1.8 2.2 2-2zM285.1 33.4l-1.8 2.2-.2-.2z"/>
<path d="M161 43.4l.2 .2 1.8-2.2zM163 41.4l.2 .2-2 2z"/>
<path d="M163.9 41.4l-1.8 2.2 2-2zM161.9 43.4l2-2-1.8 2.2z"/>
<path d="M163.9 41.4l-1.8 2.2 2-2zM161.9 43.4l2-2-1.8 2.2z"/>
<path d="M197.7 43.4l.2 .2 1.8-2.2zM199.7 41.4l.2 .2-2 2z"/>
<path d="M197.7 43.4l.2 .2 1.8-2.2zM199.7 41.4l.2 .2-2 2z"/>
<path d="M200.6 41.4l-1.8 2.2 2-2zM198.6 43.4l2-2-1.8 2.2z"/>
<path d="M200.6 41.4l-1.8 2.2 2-2zM198.6 43.4l2-2-1.8 2.2z"/>
<path d="M247.8 43.4l.2 .2 1.8-2.2zM249.8 41.4l.2 .2-2 2z"/>
<path d="M247.8 43.4l.2 .2 1.8-2.2zM249.8 41.4l.2 .2-2 2z"/>
<path d="M250.7 41.4l-1.8 2.2 2-2zM248.7 43.4l2-2-1.8 2.2z"/>
<path d="M250.7 41.4l-1.8 2.2 2-2zM248.7 43.4l2-2-1.8 2.2z"/>
<path d="M281.7 43.4l.2 .2 1.8-2.2zM283.7 41.4l.2 .2-2 2z"/>
<path d="M281.7 43.4l.2 .2 1.8-2.2zM283.7 41.4l.2 .2-2 2z"/>
<path d="M284.6 41.4l-1.8 2.2 2-2zM282.6 43.4l2-2-1.8 2.2z"/>
<path d="M25.3 121.8l2 2 .2-.2zM25.3 121.8l.2-.2 2 2z"/>
<path d="M33.3 121.8l2.2 1.8-2-2zM33.3 121.8l2.2 1.8-.2 .2z"/>
<path d="M33.3 123.3l2 2 .2-.2zM33.3 123.3l.2-.2 2 2z"/>
<path d="M33.3 123.3l2 2 .2-.2zM33.3 123.3l.2-.2 2 2z"/>
<path d="M41.5 123.1l-.2 .2 2.2 1.8zM41.3 123.3l2.2 1.8-.2 .2z"/>
<path d="M41.3 124.2l2 2 .2-.2zM41.5 124l2 2-2.2-1.8z"/>
<path d="M41.3 124.2l2 2 .2-.2zM41.5 124l2 2-2.2-1.8z"/>
<path d="M49.5 123.1l-.2 .2 2.2 1.8zM49.3 123.3l2.2 1.8-.2 .2z"/>
<path d="M49.3 124.2l2 2 .2-.2zM49.5 124l2 2-2.2-1.8z"/>
<path d="M49.3 124.2l2 2 .2-.2zM49.5 124l2 2-2.2-1.8z"/>
<path d="M322.4 133.4l2 2 .2-.2zM322.4 133.4l.2-.2 2 2z"/>
<path d="M367.5 134.5l-.2 .2 2.2 1.8zM367.3 134.7l2.2 1.8-.2 .2z"/>
<path d="M367.3 123.3l2.2 1.8-2-2zM367.3 123.3l2.2 1.8-.2 .2z"/>
<path d="M367.3 124.2l2 2 .2-.2zM367.3 124.2l.2-.2 2 2z"/>
<path d="M367.3 134.7l2 2 .2-.2zM367.3 134.7l.2-.2 2 2z"/>
<path d="M367.3 124.2l2 2 .2-.2zM367.3 124.2l.2-.2 2 2z"/>
<path d="M375.5 123.1l-.2 .2 2.2 1.8zM375.3 123.3l2.2 1.8-.2 .2z"/>
<path d="M375.3 124.2l2 2 .2-.2zM375.3 124.2l.2-.2 2 2z"/>
<path d="M375.3 124.2l2 2 .2-.2zM375.3 124.2l.2-.2 2 2z"/>
<path d="M383.5 123.1l-.2 .2 2.2 1.8zM383.3 123.3l2.2 1.8-.2 .2z"/>
<path d="M383.5 124l-.2 .2 2.2 1.8zM383.3 124.2l2.2 1.8-.2 .2z"/>
<path d="M383.5 130l-.2 .2 2.2 1.8zM383.3 130.2l2.2 1.8-.2 .2z"/>
<path d="M383.3 131.1l2 2 .2-.2zM383.5 130.9l2 2-2.2-1.8z"/>
<path d="M383.3 124.2l2 2 .2-.2zM383.5 124l2 2-2.2-1.8z"/>
<path d="M383.3 130.2l2 2 .2-.2zM383.5 130l2 2-2.2-1.8z"/>
<path d="M383.3 131.1l2 2 .2-.2zM383.5 130.9l2 2-2.2-1.8z"/>
<path d="M391.5 121.6l-.2 .2 2.2 1.8zM391.3 121.8l2.2 1.8-.2 .2z"/>
<path d="M391.3 123.3l2 2 .2-.2zM391.3 123.3l.2-.2 2 2z"/>
<path d="M391.3 123.3l2 2 .2-.2zM391.3 123.3l.2-.2 2 2z"/>
<path d="M399.3 121.8l2 2 .2-.2zM399.5 121.6l2 2-2.2-1.8z"/>
<path d="M49.5 152l-.2 .2 2.2 1.8zM49.3 152.2l2.2 1.8-.2 .2z"/>
<path d="M49.5 152l-.2 .2 2.2 1.8zM49.3 152.2l2.2 1.8-.2 .2z"/>
<path d="M49.3 152.9l2 2 .2-.2zM49.5 152.7l2 2-2.2-1.8z"/>
<path d="M49.3 152.9l2 2 .2-.2zM49.5 152.7l2 2-2.2-1.8z"/>
<path d="M65.3 154.3l2 2 .2-.2zM65.3 154.3l.2-.2 2 2z"/>
<path d="M367.3 144.7l2.2 1.8-2-2zM367.3 144.7l2.2 1.8-.2 .2z"/>
<path d="M367.5 152l-.2 .2 2.2 1.8zM367.3 152.2l2.2 1.8-.2 .2z"/>
<path d="M367.5 152l-.2 .2 2.2 1.8zM367.3 152.2l2.2 1.8-.2 .2z"/>
<path d="M367.3 144.7l2 2 .2-.2zM367.3 144.7l.2-.2 2 2z"/>
<path d="M367.3 152.9l2 2 .2-.2zM367.3 152.9l.2-.2 2 2z"/>
<path d="M367.3 152.9l2 2 .2-.2zM367.3 152.9l.2-.2 2 2z"/>
<path d="M375.5 144.5l-.2 .2 2.2 1.8zM375.3 144.7l2.2 1.8-.2 .2z"/>
<path d="M375.5 144.5l-.2 .2 2.2 1.8zM375.3 144.7l2.2 1.8-.2 .2z"/>
<path d="M375.3 145.6l2 2 .2-.2zM375.3 145.6l.2-.2 2 2z"/>
<path d="M375.3 145.6l2 2 .2-.2zM375.3 145.6l.2-.2 2 2z"/>
<path d="M25.5 173.3l-.2 .2 2.2 1.8zM25.3 173.5l2.2 1.8-.2 .2z"/>
<path d="M33.3 173l2.2 1.8-2-2zM33.3 173l2.2 1.8-.2 .2z"/>
<path d="M33.3 173l2.2 1.8-2-2zM33.3 173l2.2 1.8-.2 .2z"/>
<path d="M33.3 173.5l2 2 .2-.2zM33.3 173.5l.2-.2 2 2z"/>
<path d="M41.5 171.9l-.2 .2 2.2 1.8zM41.3 172.1l2.2 1.8-.2 .2z"/>
<path d="M41.5 171.9l-.2 .2 2.2 1.8zM41.3 172.1l2.2 1.8-.2 .2z"/>
<path d="M41.3 173l2 2 .2-.2zM41.5 172.8l2 2-2.2-1.8z"/>
<path d="M49.5 171.9l-.2 .2 2.2 1.8zM49.3 172.1l2.2 1.8-.2 .2z"/>
<path d="M49.5 171.9l-.2 .2 2.2 1.8zM49.3 172.1l2.2 1.8-.2 .2z"/>
<path d="M49.3 173l2 2 .2-.2zM49.5 172.8l2 2-2.2-1.8z"/>
<path d="M65.5 169.7l-.2 .3 2.2 1.8zM65.3 170l2.2 1.8-.2 .2z"/>
<path d="M65.3 173l2.2 1.8-2-2zM65.3 173l2.2 1.8-.2 .2z"/>
<path d="M65.3 170l2 2 .2-.2zM65.3 170l.2-.3 2 2.1z"/>
<path d="M322.6 160.3l-.2 .2 2.2 1.8zM322.4 160.5l2.2 1.8-.2 .3z"/>
<path d="M367.5 171.9l-.2 .2 2.2 1.8zM367.3 172.1l2.2 1.8-.2 .2z"/>
<path d="M367.5 171.9l-.2 .2 2.2 1.8zM367.3 172.1l2.2 1.8-.2 .2z"/>
<path d="M367.3 173l2 2 .2-.2zM367.3 173l.2-.2 2 2z"/>
<path d="M375.5 172.8l-.2 .2 2.2 1.8zM375.3 173l2.2 1.8-.2 .2z"/>
<path d="M375.5 169.6l-.2 .2 2.2 1.7zM375.3 169.8l2.2 1.7-.2 .3z"/>
<path d="M375.5 169.6l-.2 .2 2.2 1.7zM375.3 169.8l2.2 1.7-.2 .3z"/>
<path d="M375.3 170.7l2 2 .2-.2zM375.5 170.4l2 2.1-2.2-1.8z"/>
<path d="M375.3 170.7l2 2 .2-.2zM375.5 170.4l2 2.1-2.2-1.8z"/>
<path d="M383.5 169.6l-.2 .2 2.2 1.7zM383.3 169.8l2.2 1.7-.2 .3z"/>
<path d="M383.5 169.6l-.2 .2 2.2 1.7zM383.3 169.8l2.2 1.7-.2 .3z"/>
<path d="M383.5 172.8l-.2 .2 2.2 1.8zM383.3 173l2.2 1.8-.2 .2z"/>
<path d="M383.3 170.7l2 2 .2-.2zM383.5 170.4l2 2.1-2.2-1.8z"/>
<path d="M383.3 173.5l2 2 .2-.2zM383.3 173.5l.2-.2 2 2z"/>
<path d="M391.5 170.4l-.2 .3 2.2 1.8zM391.3 170.7l2.2 1.8-.2 .2z"/>
<path d="M391.5 170.4l-.2 .3 2.2 1.8zM391.3 170.7l2.2 1.8-.2 .2z"/>
<path d="M391.3 171.2l2 2 .2-.2zM391.3 171.2l.2-.2 2 2z"/>
<path d="M399.5 171l-.2 .2 2.2 1.8zM399.3 171.2l2.2 1.8-.2 .2z"/>
<path d="M173.9 220.4l-1.8 2.3 2-2zM173.9 220.4l-1.8 2.3-.2-.2z"/>
<path d="M187.6 222.5l.2 .2 1.8-2.3zM189.6 220.4l.2 .3-2 2z"/>
<path d="M238.5 220.4l-1.8 2.3 2-2zM238.5 220.4l-1.8 2.3-.2-.2z"/>
<path d="M248.2 220.4l-2 2.1 .2 .2zM248.2 220.4l.2 .3-2 2z"/>
<path d="M248.2 220.4l-2 2.1 .2 .2zM248.2 220.4l.2 .3-2 2z"/>
<path d="M249.8 220.4l-1.8 2.3 2-2zM249.8 220.4l-1.8 2.3-.2-.2z"/>
<path d="M259.1 220.4l-1.8 2.3 2-2zM259.1 220.4l-1.8 2.3-.2-.2z"/>
<path d="M274.8 220.4l-2 2.1 .2 .2zM274.8 220.4l.2 .3-2 2z"/>
<path d="M161 254.5l.2 .2 1.8-2.3zM163 252.4l.2 .3-2 2z"/>
<path d="M163 244.4l-2 2.1 .2 .2zM163 244.4l.2 .3-2 2z"/>
<path d="M163.9 252.4l-1.8 2.3 2-2zM163.9 252.4l-1.8 2.3-.2-.2z"/>
<path d="M163.9 252.4l-1.8 2.3 2-2zM163.9 252.4l-1.8 2.3-.2-.2z"/>
<path d="M163.9 244.4l-1.8 2.3 2-2zM163.9 244.4l-1.8 2.3-.2-.2z"/>
<path d="M163.9 244.4l-1.8 2.3 2-2zM163.9 244.4l-1.8 2.3-.2-.2z"/>
<path d="M199.7 252.4l-2 2.1 .2 .2zM199.7 252.4l.2 .3-2 2z"/>
<path d="M199.7 252.4l-2 2.1 .2 .2zM199.7 252.4l.2 .3-2 2z"/>
<path d="M199.7 244.4l-2 2.1 .2 .2zM199.7 244.4l.2 .3-2 2z"/>
<path d="M199.7 244.4l-2 2.1 .2 .2zM199.7 244.4l.2 .3-2 2z"/>
<path d="M200.6 252.4l-1.8 2.3 2-2zM200.6 252.4l-1.8 2.3-.2-.2z"/>
<path d="M200.6 252.4l-1.8 2.3 2-2zM200.6 252.4l-1.8 2.3-.2-.2z"/>
<path d="M200.6 244.4l-1.8 2.3 2-2zM200.6 244.4l-1.8 2.3-.2-.2z"/>
<path d="M200.6 244.4l-1.8 2.3 2-2zM200.6 244.4l-1.8 2.3-.2-.2z"/>
<path d="M224.1 254.5l.2 .2 1.8-2.3zM226.1 252.4l.2 .3-2 2z"/>
<path d="M224.1 254.5l.2 .2 1.8-2.3zM226.1 252.4l.2 .3-2 2z"/>
<path d="M224.1 246.5l.2 .2 1.8-2.3zM226.1 244.4l.2 .3-2 2z"/>
<path d="M224.1 246.5l.2 .2 1.8-2.3zM226.1 244.4l.2 .3-2 2z"/>
<path d="M227 252.4l-1.8 2.3 2-2zM227 252.4l-1.8 2.3-.2-.2z"/>
<path d="M227 252.4l-1.8 2.3 2-2zM227 252.4l-1.8 2.3-.2-.2z"/>
<path d="M227 244.4l-1.8 2.3 2-2zM227 244.4l-1.8 2.3-.2-.2z"/>
<path d="M227 244.4l-1.8 2.3 2-2zM227 244.4l-1.8 2.3-.2-.2z"/>
<path d="M249.8 244.4l-2 2.1 .2 .2zM249.8 244.4l.2 .3-2 2z"/>
<path d="M249.8 244.4l-2 2.1 .2 .2zM249.8 244.4l.2 .3-2 2z"/>
<path d="M250.7 244.4l-1.8 2.3 2-2zM250.7 244.4l-1.8 2.3-.2-.2z"/>
<path d="M250.7 244.4l-1.8 2.3 2-2zM250.7 244.4l-1.8 2.3-.2-.2z"/>
<path d="M281.7 246.5l.2 .2 1.8-2.3zM283.7 244.4l.2 .3-2 2z"/>
<path d="M281.7 246.5l.2 .2 1.8-2.3zM283.7 244.4l.2 .3-2 2z"/>
<path d="M284.6 252.4l-2 2.1 .2 .2zM284.6 252.4l.2 .3-2 2z"/>
<path d="M284.6 252.4l-2 2.1 .2 .2zM284.6 252.4l.2 .3-2 2z"/>
<path d="M284.6 244.4l-1.8 2.3 2-2zM284.6 244.4l-1.8 2.3-.2-.2z"/>
<path d="M285.1 252.4l-1.8 2.3 2-2zM285.1 252.4l-1.8 2.3-.2-.2z"/>
<path d="M160.4 262.5l.2 .2 1.8-2.3zM162.4 260.4l.2 .3-2 2z"/>
<path d="M162.4 268.4l-1.8 2.3 2-2zM160.4 270.5l2-2.1-1.8 2.3z"/>
<path d="M163 260.4l-1.8 2.3 2-2zM163 260.4l-1.8 2.3-.2-.2z"/>
<path d="M163 260.4l-1.8 2.3 2-2zM163 260.4l-1.8 2.3-.2-.2z"/>
<path d="M227 260.4l-2 2.1 .2 .2zM227 260.4l.2 .3-2 2z"/>
<path d="M227 260.4l-2 2.1 .2 .2zM227 260.4l.2 .3-2 2z"/>
<path d="M227.5 260.4l-1.8 2.3 2-2zM227.5 260.4l-1.8 2.3-.2-.2z"/>
<path d="M285.1 268.4l-2 2.1 .2 .2zM285.1 268.4l.2 .3-2 2z"/>
</g>
<!-- layer: WETAREA FIXTURES -->
<g fill="none" stroke="#000" stroke-width=".26">
<path d="M226.1 146.5h4.6v9h-4.6zM228 149.1a1.25 1.25 0 0 1 1.4 0 1.25 1.25 0 0 1 .5 1.2 2.24 2.24 0 0 1-1.2 2.9 2.53 2.53 0 0 1-.9-3.9zM239.9 146.5h9v9M241.2 152.7h7.7v18h-7.7zM242.2 153.7l.8-.2h4.1a1.01 1.01 0 0 1 1 1v14.4a1.01 1.01 0 0 1-1 1h-4.2a.97 .97 0 0 1-.9-1l-.1-14.4zM245.4 147.8a1.78 1.78 0 0 0-1.8 1.8 1.78 1.78 0 0 0 1.8 1.8h2.4l.1-.2v-3.4h-2.5M247.9 147.9h1v3.4h-1M226.1 160.7h10v10h-10zM226.1 160.7l10 10M236.1 160.7l-10 10"/>
<circle cx="245" cy="166.9" r=".31"/>
<circle cx="245" cy="166.9" r=".2"/>
</g>
<!-- layer: ROOFPLAN EXIST. -->
<g fill="none" stroke="#000" stroke-width=".26">
<path d="M119.2 103.3v7.6M119.2 112.8v1.9M119.2 116.5v9.4M180.5 114.9l-7.7 7.8h-9M183.2 112.3l-1.4 1.3M192.2 103.3l-7.7 7.7M199.9 115.4l-4.6 7.3M202 112.2l-1.1 1.6M207.6 103.3l-4.6 7.3M218.9 114.9l-7.7 7.8M221.5 112.3l-1.3 1.3M230.5 103.3l-7.7 7.7"/>
<path d="M94.3 138.2v1.9M103.9 131.6h-9.6v4.7M105.8 131.6h1.9M109.5 131.6h9.7M119.2 127.8v1.9M119.2 131.5v9.4M119.2 122.7h9M130.1 122.7h1.8M133.8 122.7h9.4M145.1 122.7h1.8M148.8 122.7h9.4M160 122.7h1.9"/>
<path d="M94.3 142v9.4M94.3 153.2v1.9M94.3 157v9.3M94.3 154.2h9.6M105.8 154.2h1.9M119.2 142.8v1.9M119.2 146.5v7.7h-9.7M94.3 172v4.7h8.3M94.3 168.2v1.9M104.4 176.7h1.9M108.2 176.7h9.4M119.5 176.7h1.8"/>
<path d="M123.2 176.7h9.4M134.5 176.7h1.8M138.2 176.7h9.4M149.4 176.7h1.9M161.5 174.4v2.3h-8.3"/>
</g>
<!-- layer: EXISTING -->
<g fill="none" stroke="#000" stroke-width=".26">
<path d="M96.3 108.3v3.1h2.7M96.3 103.3v3.1M100.9 111.4h3.7M106.5 111.4h2.8v4.1M109.3 117.3v4.1h-2.8M320.5 119.4v2.9h-3.1M320.5 103.3v2.9M320.5 108.1v3.8M320.5 113.7v3.8M96.3 138.2v3.8M99 121.4h-2.7v2.5h2.7M99 133.9h-2.7v2.4"/>
<path d="M100.9 121.4h3.7M100.9 123.9h3.7M100.9 133.9h3.7M106.5 123.9h2.8v4.1M109.3 129.9v4h-2.8M284.2 128.5v3.7M284.2 134.1v3.7M284.2 139.7v3.8M287.4 122.3h-3.2v4.3M289.2 122.3h3.8M294.9 122.3h3.7M300.5 122.3h3.7"/>
<path d="M306.1 122.3h3.8M311.7 122.3h3.8M96.3 143.8v3.8M96.3 149.5v3.7M96.3 155.1v3.7M284.2 145.3v3.8M284.2 151v3.7M284.2 156.6v3.7M96.3 172v2.4h2.3M96.3 160.7v3.8M96.3 166.3v3.8M100.5 174.4h3.8"/>
<path d="M106.1 174.4h3.8M111.7 174.4h3.8M117.4 174.4h3.7M123 174.4h3.8M128.6 174.4h3.8M134.2 174.4h3.8M139.9 174.4h3.7M145.5 174.4h3.8M151.1 174.4h3.8M156.7 174.4h3.8M162.4 174.4h3.7M168 174.4h3.8"/>
<path d="M173.6 174.4h3.8M179.2 174.4h3.8M184.9 174.4h3.7M190.5 174.4h3.8M196.1 174.4h3.8M201.7 174.4h3.8M207.4 174.4h3.7M213 174.4h3.8M218.6 174.4h3.8M229.2 172.1h-2.6v2.3h-2.4M231 172.1h3.8M236.7 172.1h3.7"/>
<path d="M242.3 172.1h3.7M247.9 172.1h3.8M253.5 172.1h3.8M259.2 172.1h3.7M264.8 172.1h3.7M270.4 172.1h3.8M276 172.1h3.8M284.2 167.8v4.3h-2.5M284.2 162.2v3.8"/>
</g>
<!-- layer: BOUNDARY -->
<g fill="none" stroke="#000" stroke-width=".26">
<path d="M104.8 122.7h-22.6M106.7 122.7h1.8M110.4 122.7h9.4M121.7 122.7h1.9M125.4 122.7h9.4M136.7 122.7h1.9M140.4 122.7h9.4M151.7 122.7h1.9M155.4 122.7h9.4M166.7 122.7h1.9M170.4 122.7h9.4M181.7 122.7h1.9"/>
<path d="M185.4 122.7h9.4M196.7 122.7h1.9M200.4 122.7h9.4M211.7 122.7h1.9M215.4 122.7h9.4M226.7 122.7h1.9M230.4 122.7h9.4M241.7 122.7h1.9M245.4 122.7h9.4M256.7 122.7h1.9M260.4 122.7h9.4M271.7 122.7h1.9"/>
<path d="M295.5 122.5l-20.1 .2M299.2 122.4h-1.9M310.5 122.2l-9.4 .2M314.2 122.1l-1.9 .1M325.4 121.9l-9.3 .2M329.2 121.9h-1.9M342.5 121.6l-11.4 .2M82.2 183.2h7.4M91.4 183.2h1.9M95.2 183.2h9.3M106.4 183.2h1.9M110.2 183.2h9.4"/>
<path d="M121.4 183.2h1.9M125.2 183.2h9.4M136.4 183.2h1.9M140.2 183.2h9.3M151.4 183.2h1.9M155.2 183.2h9.4M166.4 183.2h1.9M170.2 183.2h9.4M181.4 183.2h1.9M185.2 183.2h9.3M196.4 183.2h1.9M200.2 183.2h9.4"/>
<path d="M211.4 183.2h1.9M215.2 183.2h9.4M226.4 183.2h1.9M230.2 183.2h9.4M241.4 183.2h1.9M245.2 183.2h9.4M256.4 183.2h1.9M260.2 183.2h9.4M271.4 183.2h1.9M275.2 183.2h9.4M286.4 183.2h1.9M290.2 183.2h9.4"/>
<path d="M301.4 183.2h1.9M305.2 183.2h9.4M316.4 183.2h1.9M320.2 183.2h9.4M331.4 183.2h1.9M335.2 183.2h7.3"/>
</g>
<text font-size="7.5" x="23.9" y="268.4">Proposed First Floor Addition</text>
<g font-size="4.5">
<text x="23.8" y="18.5">Legend</text>
<text x="205.6" y="85.4">A</text>
<text x="227.6" y="143.9">Gallery</text>
<text x="175.2" y="150">Bed 1</text>
<text x="259.8" y="152.2">Bed 2</text>
<text x="231.3" y="159.7">Bath</text>
<text x="208.5" y="163.9">WIR</text>
<text x="205.6" y="232.4">A</text>
<text x="28.2" y="283.6">MR R IRVINE &amp; MS N BROOKS</text>
<text x="143.4" y="283.6">72 MIDDLE STREET, KINGSFORD NSW 2032</text>
<text x="293.2" y="283.9">1:100</text>
<text x="322.3" y="283.9">4 OF 8</text>
<text x="354.2" y="283.8">7869/</text>
<text x="377.4" y="283.8">G</text>
</g>
<g font-size="2.6">
<text x="399.3" y="22.9">T.N.</text>
<text x="32.5" y="25.7">DP</text>
<text x="45.7" y="26">Downpipe</text>
<text x="215.6" y="25.3">12240 O/A</text>
<text x="29.6" y="31.7">RV</text>
<text x="45.7" y="33">Roof Ventilator</text>
<text x="45.7" y="30.6">Powered</text>
<text x="153.5" y="33.6">40</text>
<text x="211.8" y="33.3">12160 O/A Frame</text>
<text x="288.1" y="33.9">40</text>
<text x="400.6" y="31.8">M.N.</text>
<text x="30.9" y="39.2">SL</text>
<text x="45.8" y="40.3">Skylight - FCM 2234</text>
<text x="150.3" y="36.5">Cladding</text>
<text x="164.4" y="41.5">90</text>
<text x="177.4" y="41.5">3590</text>
<text x="201.6" y="41.5">90</text>
<text x="220.8" y="41.5">4920</text>
<text x="244" y="41.5">90</text>
<text x="262.8" y="41.5">3290</text>
<text x="278.3" y="41.5">90</text>
<text x="284.9" y="36.8">Cladding</text>
<text x="45.7" y="43.2">572mmx876mm</text>
<text x="218.8" y="45.3">Stair Well</text>
<text x="34.8" y="51.9">s</text>
<text x="45.8" y="52.3">Smoke Detector</text>
<text x="166.9" y="93.3">Provide 7.5mm &quot;Hardigroove&quot;</text>
<text x="166.8" y="96.3">F.C. sheets to Bedroom 1</text>
<text x="166.9" y="99.2">Western Internal Wall</text>
<text x="136.6" y="105.6">Approx 3600x2700</text>
<text x="136.5" y="108.6">Roof Storage Area -</text>
<text x="136.6" y="111.5">Suitable for Light</text>
<text x="34.1" y="119.4" transform="rotate(-90 34.1 119.4)">150</text>
<text x="136.6" y="114.4">Weight Storage Only.</text>
<text x="392.1" y="119.4" transform="rotate(-90 392.1 119.4)">150</text>
<text x="37" y="122" transform="rotate(-90 37 122)">Brickwork</text>
<text x="367.4" y="122.5" transform="rotate(-90 367.4 122.5)">90</text>
<text x="375.4" y="122.5" transform="rotate(-90 375.4 122.5)">90</text>
<text x="383.4" y="122.5" transform="rotate(-90 383.4 122.5)">90</text>
<text x="395" y="122" transform="rotate(-90 395 122)">Brickwork</text>
<text x="41.4" y="129.6" transform="rotate(-90 41.4 129.6)">90</text>
<text x="49.4" y="129.6" transform="rotate(-90 49.4 129.6)">90</text>
<text x="163.5" y="128.9">720</text>
<text x="170.8" y="128.9">Roof access</text>
<text x="170.9" y="131.8">door</text>
<text x="263.2" y="129">Robe</text>
<text x="290.5" y="126.2">New 100x75</text>
<text x="290.5" y="129.2">DP</text>
<text x="383.4" y="130.8" transform="rotate(-90 383.4 130.8)">600</text>
<text x="241.1" y="136.8">Dn</text>
<text x="258.2" y="134.4">Bulkhead over</text>
<text x="367.4" y="134.1" transform="rotate(-90 367.4 134.1)">1005</text>
<text x="371.2" y="132.3" transform="rotate(-90 371.2 132.3)">SW</text>
<text x="383.3" y="135.8" transform="rotate(-90 383.3 135.8)">90</text>
<text x="49.3" y="142.6" transform="rotate(-90 49.3 142.6)">2755</text>
<text x="192.6" y="140">820</text>
<text x="208.9" y="139.3" transform="rotate(-90 208.9 139.3)">SL1</text>
<text x="219.2" y="138.3">H/Rail</text>
<text x="222.8" y="141.8">s</text>
<text x="232.2" y="139.3" transform="rotate(-90 232.2 139.3)">SL2</text>
<text x="250.9" y="139">820</text>
<text x="375.4" y="138.8" transform="rotate(-90 375.4 138.8)">2005</text>
<text x="167.9" y="147.1">RV</text>
<text x="205.6" y="149.5">Study Nook</text>
<text x="306" y="148.7">W5</text>
<text x="319.4" y="149" transform="rotate(-90 319.4 149)">=</text>
<text x="326.2" y="149.7" transform="rotate(-90 326.2 149.7)">SO</text>
<text x="367.4" y="144.4" transform="rotate(-90 367.4 144.4)">1000</text>
<text x="25.2" y="154.7" transform="rotate(-90 25.2 154.7)">5210 O/A</text>
<text x="41.3" y="152.5" transform="rotate(-90 41.3 152.5)">4840</text>
<text x="49.3" y="150.9" transform="rotate(-90 49.3 150.9)">90</text>
<text x="239.4" y="152.1" transform="rotate(-90 239.4 152.1)">720</text>
<text x="314.4" y="153.6" transform="rotate(-90 314.4 153.6)">QS 1227</text>
<text x="322.3" y="151.4" transform="rotate(-90 322.3 151.4)">2710</text>
<text x="367.3" y="152" transform="rotate(-90 367.3 152)">750</text>
<text x="375.4" y="151.2" transform="rotate(-90 375.4 151.2)">90</text>
<text x="383.4" y="154.7" transform="rotate(-90 383.4 154.7)">3915</text>
<text x="399.2" y="153.5" transform="rotate(-90 399.2 153.5)">4975 O/A</text>
<text x="33.2" y="158.9" transform="rotate(-90 33.2 158.9)">5020 O/A Frame</text>
<text x="192.5" y="161.8">720</text>
<text x="365.4" y="157.6" transform="rotate(-90 365.4 157.6)">70</text>
<text x="391.2" y="157.7" transform="rotate(-90 391.2 157.7)">4785 O/A Frame</text>
<text x="49.4" y="167.1" transform="rotate(-90 49.4 167.1)">1995</text>
<text x="65.3" y="166.8" transform="rotate(-90 65.3 166.8)">1570</text>
<text x="69.2" y="164.8" transform="rotate(-90 69.2 164.8)">SO</text>
<text x="80.9" y="163.8">W1</text>
<text x="192.5" y="164.7">CSD</text>
<text x="367.4" y="167.1" transform="rotate(-90 367.4 167.1)">1995</text>
<text x="375.4" y="162.1" transform="rotate(-90 375.4 162.1)">2510</text>
<text x="391.5" y="167.1" transform="rotate(-90 391.5 167.1)">40</text>
<text x="77.5" y="168.5" transform="rotate(-90 77.5 168.5)">QS 1215</text>
<text x="290.5" y="169.7">New 100x75</text>
<text x="290.5" y="172.6">DP</text>
<text x="375.4" y="169.5" transform="rotate(-90 375.4 169.5)">90</text>
<text x="383.4" y="169.5" transform="rotate(-90 383.4 169.5)">90</text>
<text x="394.4" y="170.3" transform="rotate(-90 394.4 170.3)">Cladding</text>
<text x="41.4" y="178.1" transform="rotate(-90 41.4 178.1)">90</text>
<text x="49.4" y="177.9" transform="rotate(-90 49.4 177.9)">90</text>
<text x="65.4" y="179.8" transform="rotate(-90 65.4 179.8)">300</text>
<text x="367.4" y="178.3" transform="rotate(-90 367.4 178.3)">90</text>
<text x="375.4" y="179.6" transform="rotate(-90 375.4 179.6)">235</text>
<text x="33.5" y="182.4" transform="rotate(-90 33.5 182.4)">40</text>
<text x="36.4" y="185.6" transform="rotate(-90 36.4 185.6)">Cladding</text>
<text x="383.5" y="182.4" transform="rotate(-90 383.5 182.4)">40</text>
<text x="386.4" y="185.6" transform="rotate(-90 386.4 185.6)">Cladding</text>
<text x="125.7" y="187.3">Line of Existing</text>
<text x="125.8" y="190.2">Ground Floor below</text>
<text x="167.3" y="190.4">device over</text>
<text x="167.4" y="187.5">450mm Wide shading</text>
<text x="199.4" y="191.7">Provide 7.5mm</text>
<text x="239.1" y="190.4">device over</text>
<text x="239.2" y="187.5">450mm Wide shading</text>
<text x="0" y="194.3">ector - Existing</text>
<text x="125.8" y="193.2">shown dashed</text>
<text x="199.4" y="194.6">&quot;Hardigroove&quot; F.C.</text>
<text x="199.4" y="197.5">sheets to Bathroom</text>
<text x="199.4" y="200.4">ceiling</text>
<text x="179" y="205.1">W2</text>
<text x="241.3" y="205.1">W3</text>
<text x="264.1" y="205.1">W4</text>
<text x="174.3" y="210.8">SWD 1215</text>
<text x="237.5" y="210.8">QS 0609</text>
<text x="237.7" y="213.8">Obscured</text>
<text x="259.4" y="210.8">SWD 1215</text>
<text x="177.1" y="220.4">1570</text>
<text x="179.8" y="217.5">=</text>
<text x="237.1" y="216.7">Toughened</text>
<text x="239.8" y="220.4">970</text>
<text x="249.6" y="220.5">155</text>
<text x="262.2" y="220.4">1570</text>
<text x="264.9" y="217.5">=</text>
<text x="179" y="224.3">SO</text>
<text x="240.6" y="224.3">SO</text>
<text x="264.2" y="224.3">SO</text>
<text x="164.3" y="244.5">90</text>
<text x="177.4" y="244.5">3590</text>
<text x="193.9" y="244.5">90</text>
<text x="208.9" y="244.5">2550</text>
<text x="220.5" y="244.5">90</text>
<text x="233.9" y="244.5">2280</text>
<text x="251.3" y="244.5">90</text>
<text x="262.8" y="244.5">3290</text>
<text x="278" y="244.5">90</text>
<text x="164.3" y="252.5">90</text>
<text x="177.4" y="252.5">3590</text>
<text x="193.9" y="252.5">90</text>
<text x="208.9" y="252.5">2550</text>
<text x="227.4" y="252.5">90</text>
<text x="251.3" y="252.4">5750</text>
<text x="284.9" y="255.9">Cladding</text>
<text x="288.1" y="252.9">40</text>
<text x="150.3" y="263.6">Cladding</text>
<text x="153.5" y="260.6">40</text>
<text x="184.2" y="260.3">6410 O/A Frame</text>
<text x="227.3" y="263.9">Cladding</text>
<text x="230.5" y="260.9">40</text>
<text x="215.6" y="268.3">12240 O/A</text>
<text x="19.6" y="283.8">FOR:</text>
<text x="137.2" y="283.6">AT:</text>
<text x="282.9" y="283.9">SCALE:</text>
<text x="311.5" y="283.9">SHEET:</text>
<text x="340.7" y="283.9">JOB NO:</text>
<text x="367.1" y="283.8">17</text>
</g>
<g font-size="2.2">
<text x="201.5" y="127.2">1</text>
<text x="204" y="127.2">2</text>
<text x="206.5" y="127.2">3</text>
<text x="208.9" y="127.2">4</text>
<text x="211.2" y="127.2">5</text>
<text x="213.6" y="127.2">6</text>
<text x="216.1" y="127.2">7</text>
<text x="218.5" y="127.2">8</text>
<text x="220.9" y="127.2">9</text>
<text x="222.8" y="127.2">1011121314151617</text>
<text x="244.6" y="127.2">18</text>
<text x="245.4" y="132.4">19</text>
<text x="245.8" y="136.1">20</text>
</g>
</svg>
